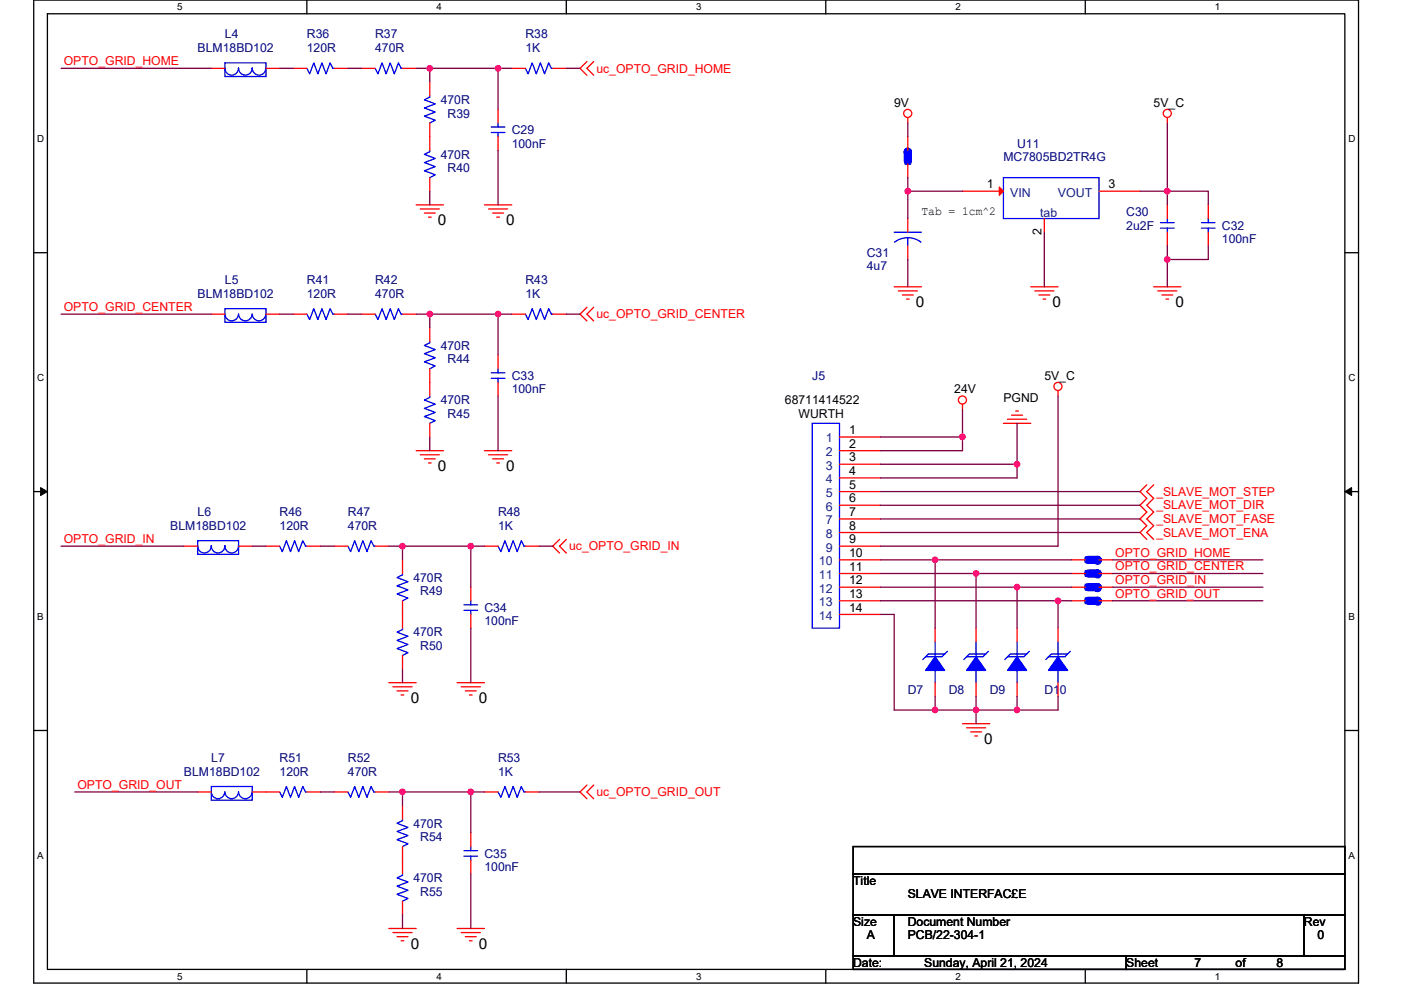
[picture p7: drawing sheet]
<svg xmlns="http://www.w3.org/2000/svg" width="297mm" height="210mm" viewBox="0 0 297 210" stroke-linecap="round" stroke-linejoin="round" font-family="sans-serif">
<path d="M7.2 0h280.8v208.5h-280.8zM10.1 2.9h275v202.7h-275z" fill="none" stroke="#000" stroke-width=".28"/>
<g fill="#fff">
<path d="M37.5 .3h1.2v2.3h-1.2z"/>
<path d="M37.5 205.9h1.2v2.3h-1.2z"/>
</g>
<path d="M65.1 0v2.9M65.1 205.6v2.9" fill="none" stroke="#000" stroke-width=".28"/>
<g fill="#fff">
<path d="M92.6 .3h1.1v2.3h-1.1z"/>
<path d="M92.6 205.9h1.1v2.3h-1.1z"/>
</g>
<path d="M120.1 0v2.9M120.1 205.6v2.9" fill="none" stroke="#000" stroke-width=".28"/>
<g fill="#fff">
<path d="M147.6 .3h1.1v2.3h-1.1z"/>
<path d="M147.6 205.9h1.1v2.3h-1.1z"/>
</g>
<path d="M175.1 0v2.9M175.1 205.6v2.9" fill="none" stroke="#000" stroke-width=".28"/>
<g fill="#fff">
<path d="M202.6 .3h1.1v2.3h-1.1z"/>
<path d="M202.6 205.9h1.1v2.3h-1.1z"/>
</g>
<path d="M230.1 0v2.9M230.1 205.6v2.9" fill="none" stroke="#000" stroke-width=".28"/>
<g fill="#fff">
<path d="M257.6 .3h1.2v2.3h-1.2z"/>
<path d="M257.6 205.9h1.2v2.3h-1.2z"/>
<path d="M7.9 28.3h1.5v2.3h-1.5z"/>
<path d="M285.9 28.3h1.5v2.3h-1.5z"/>
<path d="M7.9 78.9h1.5v2.3h-1.5z"/>
<path d="M285.9 78.9h1.5v2.3h-1.5z"/>
</g>
<path d="M7.2 53.6h2.9M285.1 53.6h2.9" fill="none" stroke="#000" stroke-width=".28"/>
<g fill="#fff">
<path d="M7.9 129.6h1.4v2.3h-1.4z"/>
<path d="M285.9 129.6h1.3v2.3h-1.3z"/>
</g>
<path d="M7.2 104.3h2.9M285.1 104.3h2.9" fill="none" stroke="#000" stroke-width=".28"/>
<path d="M8.6 103.4l1.5 .9-1.5 .8zM285.1 104.3l1.5-.9v1.7z" fill="#000" stroke="#000" stroke-width=".21"/>
<g fill="#fff">
<path d="M7.9 180.3h1.4v2.3h-1.4z"/>
<path d="M285.9 180.3h1.4v2.3h-1.4z"/>
</g>
<path d="M7.2 154.9h2.9M285.1 154.9h2.9M180.9 179.6h104.2v5.7h-104.2zM180.9 185.3h104.2v8.7h-104.2zM180.9 194h8.7v8.7h-8.7zM189.6 194h86.9v8.7h-86.9zM276.5 194h8.6v8.7h-8.6zM180.9 202.7h57.9v2.9h-57.9zM238.8 202.7h46.3v2.9h-46.3z" fill="none" stroke="#000" stroke-width=".28"/>
<g fill="none" stroke="#f00" stroke-width=".28">
<path d="M44.8 14.5h2.9M56.4 14.5h2.9M62.2 14.5h2.9M70.9 14.5h2.9M76.6 14.5h2.9M85.3 14.5h2.9M91.1 17.4v2.9M108.5 14.5h2.9M117.2 14.5h2.9M124.4 13.1l-1.4 1.4 1.4 1.5M125.9 13.1l-1.5 1.4 1.5 1.5M91.1 26.1v5.8"/>
<path d="M91.1 37.7v2.9M105.6 23.2v2.9M105.6 29v2.9M192.5 24.9v1.2M192.5 34.8v2.9M192.5 29v2.9M247.5 24.9v1.2M88.2 43.5h5.8M89.1 44.3h4.1M90 45.2h2.3M90.8 46.1h.6M102.7 43.5h5.8"/>
<path d="M103.6 44.3h4M104.5 45.2h2.3M105.3 46.1h.6M192.5 46.4v2.9M192.5 52.2v2.8M204.1 40.6h8.6M221.4 46.4v2.9M233 40.6h8.7M247.5 43.5v2.9M247.5 49.3v2.9M256.2 49.3v2.9M256.2 43.5v2.9"/>
<path d="M44.8 66.6h2.9M56.4 66.6h2.9M62.2 66.6h2.9M70.9 66.6h2.9M76.6 66.6h2.9M85.3 66.6h2.9M91.1 78.2v5.8M91.1 69.5v2.9M105.6 75.3v2.9M108.5 66.6h2.9M117.2 66.6h2.9M124.4 65.2l-1.4 1.4 1.4 1.5"/>
<path d="M125.9 65.2l-1.5 1.4 1.5 1.5M189.6 60.8h5.8M190.5 61.7h4M191.3 62.6h2.3M192.2 63.4h.6M218.5 60.8h5.8M219.4 61.7h4.1M220.3 62.6h2.3M221.1 63.4h.6M244.6 60.8h5.8M245.5 61.7h4M246.3 62.6h2.3"/>
<path d="M247.2 63.4h.6M88.2 95.6h5.8M89.1 96.5h4.1M90 97.3h2.3M90.8 98.2h.6M91.1 89.8v2.9M102.7 95.6h5.8M103.6 96.5h4M104.5 97.3h2.3M105.3 98.2h.6M105.6 81.1v2.9M178 92.7h8.7"/>
<path d="M178 95.6h8.7M178 98.5h8.7M204.1 85.7v1.2M212.7 89.8h5.8M213.6 88.9h4.1M214.5 88.1h2.3M215.3 87.2h.6M224.3 82.8v1.2M39 115.8h2.9M50.6 115.8h2.9M56.4 115.8h2.9M65.1 115.8h2.9"/>
<path d="M70.9 115.8h2.9M79.5 115.8h2.9M85.3 118.7v2.9M102.7 115.8h2.9M111.4 115.8h2.9M118.6 114.4l-1.4 1.4 1.4 1.5M120.1 114.4l-1.5 1.4 1.5 1.5M178 101.4h8.7M178 104.3h8.7M178 107.2h8.7M178 110.1h8.7M178 112.9h8.7"/>
<path d="M178 115.8h8.7M178 118.7h8.7M227.2 118.7h2.9M233 118.7h2.9M243.1 102.8l-1.4 1.5 1.4 1.4-1.4 1.5 1.4 1.4-1.4 1.5 1.4 1.4-1.4 1.4 1.4 1.5M244.6 102.8l-1.5 1.5 1.5 1.4-1.5 1.5 1.5 1.4-1.5 1.5 1.5 1.4-1.5 1.4 1.5 1.5M85.3 127.4v5.8M85.3 139v2.9M99.8 124.5v2.9M99.8 130.3v2.9M178 121.6h8.7M178 124.5h8.7"/>
<path d="M178 127.4h8.7M178 130.3h8.7M198.3 133.2v2.9M206.9 133.2v2.9M215.6 133.2v2.9M224.3 133.2v2.9M227.2 124.5h2.9M227.2 127.4h2.9M227.2 121.6h2.9M233 124.5h2.9M233 127.4h2.9M233 121.6h2.9"/>
<path d="M82.4 144.8h5.8M83.3 145.7h4.1M84.2 146.5h2.3M85 147.4h.6M96.9 144.8h5.8M97.8 145.7h4.1M98.7 146.5h2.3M99.5 147.4h.6M198.3 144.8v2.9M204.1 153.5h5.7M204.9 154.4h4.1M205.8 155.2h2.3"/>
<path d="M206.7 156.1h.5M206.9 144.8v2.9M215.6 144.8v2.9M224.3 144.8v2.9M41.9 168h2.9M53.5 168h5.8M65.1 168h2.9M70.9 168h2.9M79.5 168h2.9M85.3 179.6v5.7M85.3 170.9v2.9M99.8 176.7v2.9"/>
<path d="M102.7 168h2.9M111.4 168h2.9M124.4 166.5l-1.4 1.5 1.4 1.4M125.9 166.5l-1.5 1.5 1.5 1.4M82.4 196.9h5.8M83.3 197.8h4.1M84.2 198.7h2.3M85 199.5h.6M85.3 191.1v2.9M96.9 196.9h5.8M97.8 197.8h4.1M98.7 198.7h2.3"/>
<path d="M99.5 199.5h.6M99.8 182.5v2.8"/>
<circle cx="192.5" cy="24.1" r=".86"/>
<circle cx="247.5" cy="24.1" r=".86"/>
<circle cx="204.1" cy="84.8" r=".86"/>
<circle cx="224.3" cy="82" r=".86"/>
</g>
<g fill="none" stroke="#00f" stroke-width=".28">
<path d="M47.7 13.3h8.7v2.9h-8.7zM47.7 14.5a1.44 1.44 0 0 0 1.4 1.4 1.44 1.44 0 0 0 1.5-1.4 1.44 1.44 0 0 0 1.4 1.4 1.44 1.44 0 0 0 1.5-1.4 1.44 1.44 0 0 0 1.4 1.4 1.44 1.44 0 0 0 1.5-1.4M65.1 14.5l.6 1.2 .8-2.4 .9 2.4 .9-2.4 .8 2.4 .9-2.4 .6 1.2h.3M79.5 14.5l.6 1.2 .9-2.4 .9 2.4 .8-2.4 .9 2.4 .9-2.4 .5 1.2h.3M111.4 14.5l.6 1.2 .8-2.4 .9 2.4 .9-2.4 .9 2.4 .8-2.4 .6 1.2h.3M91.1 20.3v.3l-1.1 .6 2.3 .8-2.3 .9 2.3 .9-2.3 .8 2.3 .9-1.2 .6M91.1 31.9v.3l-1.1 .5 2.3 .9-2.3 .9 2.3 .8-2.3 .9 2.3 .9-1.2 .6M104.2 26.9h2.9M104.2 28.1h2.9M105.6 28.1v.9M105.6 26.1v.8M212.7 37.7h20.3v8.7h-20.3z"/>
<path d="M189.6 49.3h5.8M192.4 50.4l1.5 .3 1.4 .7M192.4 50.4l-1.4 .3-1.3 .7M192.5 50.4v1.8M246 47.2h2.9M246 48.4h2.9M247.5 48.4v.9M247.5 46.4v.8M254.7 48.4h2.9M254.7 47.2h2.9M256.2 46.4v.8M256.2 48.4v.9"/>
<path d="M47.7 65.5h8.7v2.9h-8.7zM47.7 66.6a1.45 1.45 0 0 0 1.4 1.5 1.45 1.45 0 0 0 1.5-1.5 1.45 1.45 0 0 0 1.4 1.5 1.45 1.45 0 0 0 1.5-1.5 1.44 1.44 0 0 0 1.4 1.5 1.44 1.44 0 0 0 1.5-1.5M65.1 66.6l.6 1.2 .8-2.3 .9 2.3 .9-2.3 .8 2.3 .9-2.3 .6 1.1h.3M79.5 66.6l.6 1.2 .9-2.3 .9 2.3 .8-2.3 .9 2.3 .9-2.3 .5 1.1h.3M91.1 72.4v.3l-1.1 .6 2.3 .8-2.3 .9 2.3 .9-2.3 .9 2.3 .8-1.2 .6M104.2 79.1h2.9M105.6 78.2v.9M111.4 66.6l.6 1.2 .8-2.3 .9 2.3 .9-2.3 .9 2.3 .8-2.3 .6 1.1h.3M91.1 84v.3l-1.1 .6 2.3 .8-2.3 .9 2.3 .9-2.3 .8 2.3 .9-1.2 .6M104.2 80.2h2.9M105.6 80.2v.9M172.2 89.8h5.8v43.4h-5.8z"/>
<path d="M41.9 115.8a1.44 1.44 0 0 0 1.4 1.5 1.44 1.44 0 0 0 1.5-1.5 1.43 1.43 0 0 0 1.4 1.5 1.43 1.43 0 0 0 1.5-1.5M41.9 114.7h8.7v2.9h-8.7zM47.7 115.8a1.44 1.44 0 0 0 1.4 1.5 1.44 1.44 0 0 0 1.5-1.5M59.3 115.8l.6 1.2 .8-2.3 .9 2.3 .9-2.3 .8 2.3 .9-2.3 .6 1.1h.3M73.8 115.8l.5 1.2 .9-2.3 .9 2.3 .8-2.3 .9 2.3 .9-2.3 .6 1.1h.2M105.6 115.8l.6 1.2 .9-2.3 .8 2.3 .9-2.3 .9 2.3 .8-2.3 .6 1.1h.3M85.3 121.6v.3l-1.1 .6 2.3 .9-2.3 .8 2.3 .9-2.3 .9 2.3 .9-1.2 .5M85.3 133.2v.3l-1.1 .6 2.3 .9-2.3 .8 2.3 .9-2.3 .9 2.3 .8-1.2 .6M98.4 128.3h2.9M98.4 129.5h2.9M99.8 129.5v.8M99.8 127.4v.9"/>
<path d="M198.3 136.1v2.9M200.3 138.7h-3.5l-1.1 1.2M200.9 138.2l-1.2 1.1h-3.5M206.9 136.1v2.9M209 138.7h-3.5l-1.2 1.2M209.6 138.2l-1.2 1.1h-3.5M215.6 136.1v2.9M217.7 138.7h-3.5l-1.2 1.2M218.2 138.2l-1.1 1.1h-3.5M224.3 136.1v2.9M226.4 138.7h-3.5l-1.2 1.2M226.9 138.2l-1.1 1.1h-3.5"/>
<path d="M198.3 141.9v2.9M206.9 141.9v2.9M215.6 141.9v2.9M224.3 141.9v2.9M44.8 166.8h8.7v2.9h-8.7zM44.8 168a1.43 1.43 0 0 0 1.4 1.4 1.43 1.43 0 0 0 1.5-1.4M47.7 168a1.45 1.45 0 0 0 1.4 1.4 1.45 1.45 0 0 0 1.5-1.4 1.44 1.44 0 0 0 1.4 1.4 1.44 1.44 0 0 0 1.5-1.4M59.3 168l.6 1.1 .8-2.3 .9 2.3 .9-2.3 .8 2.3 .9-2.3 .6 1.2h.3M73.8 168l.5 1.1 .9-2.3 .9 2.3 .8-2.3 .9 2.3 .9-2.3 .6 1.2h.2M85.3 173.8v.3l-1.1 .5 2.3 .9-2.3 .9 2.3 .8-2.3 .9 2.3 .9-1.2 .6M99.8 179.6v.8M105.6 168l.6 1.1 .9-2.3 .8 2.3 .9-2.3 .9 2.3 .8-2.3 .6 1.2h.3"/>
<path d="M85.3 185.3v.3l-1.1 .6 2.3 .9-2.3 .9 2.3 .8-2.3 .9 2.3 .9-1.2 .5M98.4 180.4h2.9M98.4 181.6h2.9M99.8 181.6v.9"/>
</g>
<g fill="#00f" stroke="#00f" stroke-width=".28">
<path d="M198.3 139.3l2 2.9h-4.1z" fill-rule="evenodd"/>
<path d="M230.1 124v1.1h.9v-1.1z" fill-rule="evenodd"/>
<path d="M232.2 124v1.1h.8v-1.1z" fill-rule="evenodd"/>
<path d="M230.1 126.9v1.1h.9v-1.1z" fill-rule="evenodd"/>
<path d="M232.2 126.9v1.1h.8v-1.1z" fill-rule="evenodd"/>
<path d="M191.9 33.9v.9h1.2v-.9z" fill-rule="evenodd"/>
<path d="M191.9 31.9v.8h1.2v-.8z" fill-rule="evenodd"/>
<path d="M206.9 139.3l2.1 2.9h-4.1z" fill-rule="evenodd"/>
<path d="M215.6 139.3l2.1 2.9h-4.1z" fill-rule="evenodd"/>
<path d="M230.1 118.2v1.1h.9v-1.1z" fill-rule="evenodd"/>
<path d="M232.2 118.2v1.1h.8v-1.1z" fill-rule="evenodd"/>
<path d="M224.3 139.3l2.1 2.9h-4.1z" fill-rule="evenodd"/>
<path d="M230.1 121.1v1.1h.9v-1.1z" fill-rule="evenodd"/>
<path d="M232.2 121.1v1.1h.8v-1.1z" fill-rule="evenodd"/>
</g>
<path d="M192.5 34.2v-2M192.5 32.2h.1M230.7 118.7h2M232.7 118.7h.1M230.7 124.5h2M230.7 127.4h2M230.7 121.6h2M232.7 124.5h.1M232.7 127.4h.1M232.7 121.6h.1" fill="none" stroke="#00f" stroke-width="1.7" stroke-dasharray="3.5 3.5"/>
<path d="M211.9 39.7l.8 .9-.8 .8z" fill="#f00" stroke="#f00" stroke-width=".28"/>
<g fill="none" stroke="#800040" stroke-width=".28">
<path d="M13 14.5h31.8M59.3 14.5h2.9M73.8 14.5h2.8M88.2 14.5h2.9M91.1 14.5v2.9M91.1 14.5h14.5M105.6 14.5v8.7M105.6 14.5h2.9M120.1 14.5h2.9M105.6 31.9v11.6M192.5 26.1v2.9M192.5 37.7v2.9"/>
<path d="M247.5 26.1v14.5M91.1 40.6v2.9M192.5 40.6v5.8M192.5 55v5.8M192.5 40.6h11.6M221.4 49.3v11.5M241.7 40.6h5.8M247.5 40.6v2.9M247.5 52.2v2.8M247.5 40.6h8.7v2.9M247.5 55v5.8M256.2 52.2v2.8h-8.7"/>
<path d="M13 66.6h31.8M59.3 66.6h2.9M73.8 66.6h2.8M88.2 66.6h2.9M91.1 66.6h14.5M91.1 66.6v2.9M105.6 66.6v8.7M105.6 66.6h2.9M120.1 66.6h2.9M91.1 92.7v2.9M105.6 84v11.6M186.7 92.7h17.4"/>
<path d="M186.7 98.5h28.9M204.1 86.9v5.8M204.1 92.7v2.9h-17.4M215.6 89.8v8.7M215.6 98.5v2.9h-28.9M224.3 84v31.8h-37.6M13 115.8h26M53.5 115.8h2.9M68 115.8h2.9M82.4 115.8h2.9M85.3 115.8v2.9M85.3 115.8h14.5"/>
<path d="M99.8 115.8v8.7M99.8 115.8h2.9M114.3 115.8h2.9M186.7 118.7h11.6M186.7 104.3h55M186.7 107.2h55M186.7 110.1h55M186.7 112.9h55M198.3 118.7v14.5M198.3 118.7h28.9M235.9 118.7h31.9M99.8 133.2v11.6"/>
<path d="M186.7 121.6h20.2M186.7 124.5h28.9M186.7 127.4h37.6M186.7 130.3h2.9v20.3h8.7M215.6 124.5v8.7M215.6 124.5h11.6M224.3 127.4h2.9M224.3 127.4v5.8M227.2 121.6h-20.3v11.6M235.9 121.6h31.9M235.9 124.5h31.9M235.9 127.4h31.9"/>
<path d="M85.3 141.9v2.9M198.3 150.6h8.6M198.3 147.7v2.9M206.9 150.6h8.7M206.9 147.7v2.9M206.9 150.6v2.9M215.6 147.7v2.9M224.3 147.7v2.9h-8.7M15.9 168h26M68 168h2.9M82.4 168h2.9M85.3 168v2.9"/>
<path d="M85.3 168h14.5M99.8 168v8.7M99.8 168h2.9M114.3 168h8.7M85.3 194v2.9M99.8 185.3v11.6"/>
</g>
<g fill="#f0f" stroke="#f0f" stroke-width=".28">
<circle cx="91.1" cy="66.6" r=".57"/>
<circle cx="99.8" cy="168" r=".57"/>
<circle cx="85.3" cy="168" r=".57"/>
<circle cx="99.8" cy="115.8" r=".57"/>
<circle cx="85.3" cy="115.8" r=".57"/>
<circle cx="105.6" cy="66.6" r=".57"/>
<circle cx="204" cy="92.7" r=".57"/>
<circle cx="215.6" cy="98.5" r=".57"/>
<circle cx="91.1" cy="14.5" r=".57"/>
<circle cx="105.6" cy="14.5" r=".57"/>
<circle cx="198.2" cy="150.6" r=".57"/>
<circle cx="215.6" cy="150.6" r=".57"/>
<circle cx="224.3" cy="127.4" r=".57"/>
<circle cx="215.6" cy="124.5" r=".57"/>
<circle cx="206.9" cy="121.6" r=".57"/>
<circle cx="198.2" cy="118.7" r=".57"/>
<circle cx="206.9" cy="150.6" r=".57"/>
<circle cx="192.5" cy="40.6" r=".57"/>
<circle cx="247.5" cy="55" r=".57"/>
<circle cx="247.5" cy="40.6" r=".57"/>
</g>
<g font-size="3.2">
<text x="92.9" y="47.8">0</text>
<text x="107.3" y="47.8">0</text>
<text x="194.2" y="65.1">0</text>
<text x="223.2" y="65.1">0</text>
<text x="249.2" y="65.1">0</text>
<text x="92.9" y="99.9">0</text>
<text x="107.3" y="99.9">0</text>
<text x="87.1" y="149.1">0</text>
<text x="101.6" y="149.1">0</text>
<text x="208.7" y="157.8">0</text>
<text x="87.1" y="201.2">0</text>
<text x="101.6" y="201.2">0</text>
</g>
<g font-size="2.6" fill="#000080">
<text x="41.9" y="11">BLM18BD102</text>
<text x="47.7" y="8.1">L4</text>
<text x="65.1" y="8.1">R36</text>
<text x="65.1" y="11">120R</text>
<text x="79.5" y="8.1">R37</text>
<text x="79.5" y="11">470R</text>
<text x="111.4" y="8.1">R38</text>
<text x="111.4" y="11">1K</text>
<text x="93.4" y="22">470R</text>
<text x="94.9" y="24.9">R39</text>
<text x="108.5" y="28.4">C29</text>
<text x="93.4" y="33.6">470R</text>
<text x="108.5" y="31.3">100nF</text>
<text x="212.7" y="34.2">MC7805BD2TR4G</text>
<text x="215.6" y="31.3">U11</text>
<text x="94.9" y="36.5">R40</text>
<text x="238.8" y="45.8">C30</text>
<text x="238.8" y="48.7">2u2F</text>
<text x="259.1" y="48.7">C32</text>
<text x="259.1" y="51.6">100nF</text>
<text x="183.8" y="54.5">C31</text>
<text x="183.8" y="57.4">4u7</text>
<text x="41.9" y="63.2">BLM18BD102</text>
<text x="47.7" y="60.3">L5</text>
<text x="65.1" y="60.3">R41</text>
<text x="65.1" y="63.2">120R</text>
<text x="79.5" y="60.3">R42</text>
<text x="79.5" y="63.2">470R</text>
<text x="111.4" y="60.3">R43</text>
<text x="111.4" y="63.2">1K</text>
<text x="93.4" y="74.2">470R</text>
<text x="94.9" y="77.1">R44</text>
<text x="108.5" y="80.5">C33</text>
<text x="108.5" y="83.4">100nF</text>
<text x="172.2" y="80.5">J5</text>
<text x="93.4" y="85.7">470R</text>
<text x="94.9" y="88.6">R45</text>
<text x="36.1" y="112.4">BLM18BD102</text>
<text x="41.9" y="109.5">L6</text>
<text x="59.3" y="109.5">R46</text>
<text x="59.3" y="112.4">120R</text>
<text x="73.8" y="109.5">R47</text>
<text x="73.8" y="112.4">470R</text>
<text x="105.6" y="109.5">R48</text>
<text x="105.6" y="112.4">1K</text>
<text x="87.6" y="123.4">470R</text>
<text x="89.1" y="126.3">R49</text>
<text x="102.7" y="129.8">C34</text>
<text x="87.6" y="135">470R</text>
<text x="89.1" y="137.9">R50</text>
<text x="102.7" y="132.7">100nF</text>
<text x="192.5" y="147.1">D7</text>
<text x="201.2" y="147.1">D8</text>
<text x="209.8" y="147.1">D9</text>
<text x="221.4" y="147.1">D10</text>
<text x="44.8" y="161.6">L7</text>
<text x="59.3" y="161.6">R51</text>
<text x="73.8" y="161.6">R52</text>
<text x="105.6" y="161.6">R53</text>
<text x="39" y="164.5">BLM18BD102</text>
<text x="59.3" y="164.5">120R</text>
<text x="73.8" y="164.5">470R</text>
<text x="105.6" y="164.5">1K</text>
<text x="87.6" y="175.5">470R</text>
<text x="89.1" y="178.4">R54</text>
<text x="102.7" y="181.9">C35</text>
<text x="102.7" y="184.8">100nF</text>
<text x="87.6" y="187.1">470R</text>
<text x="89.1" y="190">R55</text>
</g>
<g font-size="2.6" fill="#f00">
<text x="13.5" y="13.8">OPTO_GRID_HOME</text>
<text x="126.4" y="15.4">uc_OPTO_GRID_HOME</text>
<text x="13.5" y="66">OPTO_GRID_CENTER</text>
<text x="126.4" y="67.5">uc_OPTO_GRID_CENTER</text>
<text x="245.2" y="105.2">_SLAVE_MOT_STEP</text>
<text x="245.2" y="108">_SLAVE_MOT_DIR</text>
<text x="245.2" y="110.9">_SLAVE_MOT_FASE</text>
<text x="245.2" y="113.8">_SLAVE_MOT_ENA</text>
<text x="13.5" y="115.2">OPTO_GRID_IN</text>
<text x="120.7" y="116.7">uc_OPTO_GRID_IN</text>
<text x="236.5" y="118.1">OPTO_GRID_HOME</text>
<text x="236.5" y="121">OPTO_GRID_CENTER</text>
<text x="236.5" y="123.9">OPTO_GRID_IN</text>
<text x="236.5" y="126.7">OPTO_GRID_OUT</text>
<text x="16.4" y="167.3">OPTO_GRID_OUT</text>
<text x="126.4" y="168.8">uc_OPTO_GRID_OUT</text>
</g>
<g font-size="2.6">
<text x="189.6" y="22.6">9V</text>
<text x="244.6" y="22.6">5V_C</text>
<text x="209.3" y="40">1</text>
<text x="235.1" y="40">3</text>
<text x="195.4" y="45.6">Tab = 1cm^2</text>
<text x="220.8" y="49.8" transform="rotate(-90 220.8 49.8)">2</text>
<text x="202.3" y="83.4">24V</text>
<text x="221.4" y="80.5">5V_C</text>
<text x="166.4" y="85.7">68711414522</text>
<text x="169.3" y="88.6">WURTH</text>
<text x="212.7" y="85.2">PGND</text>
<text x="180" y="92.1">1</text>
<text x="180" y="95">2</text>
<text x="180" y="97.9">3</text>
<text x="180" y="100.8">4</text>
<text x="180" y="103.7">5</text>
<text x="180" y="106.6">6</text>
<text x="180" y="109.5">7</text>
<text x="180" y="112.4">8</text>
<text x="180" y="118.2">10</text>
<text x="180" y="115.3">9</text>
<text x="180" y="121.1">11</text>
<text x="180" y="124">12</text>
<text x="180" y="126.8">13</text>
<text x="180" y="129.7">14</text>
<text x="180.9" y="187.7">Title</text>
<text x="192.5" y="190.6">SLAVE INTERFAC£E</text>
<text x="180.9" y="196.4">Size</text>
<text x="192.5" y="196.4">Document Number</text>
<text x="276.5" y="196.4">Rev</text>
<text x="183.8" y="199.3">A</text>
<text x="192.5" y="199.3">PCB/22-304-1</text>
<text x="279.3" y="199.3">0</text>
<text x="180.9" y="205">Date:</text>
<text x="196" y="205">Sunday, April 21, 2024</text>
<text x="238.8" y="205">Sheet</text>
<text x="253.3" y="205">7</text>
<text x="262" y="205">of</text>
<text x="270.7" y="205">8</text>
</g>
<g font-size="2.6" fill="#004080">
<text x="214.2" y="41.7">VIN</text>
<text x="224.3" y="41.7">VOUT</text>
<text x="220.6" y="46.1">tab</text>
<text x="175.1" y="93.9">1</text>
<text x="175.1" y="96.8">2</text>
<text x="175.1" y="99.6">3</text>
<text x="175.1" y="102.5">4</text>
<text x="175.1" y="105.4">5</text>
<text x="175.1" y="108.3">6</text>
<text x="175.1" y="111.2">7</text>
<text x="173.6" y="119.9">10</text>
<text x="175.1" y="114.1">8</text>
<text x="175.1" y="117">9</text>
<text x="173.6" y="122.8">11</text>
<text x="173.6" y="125.7">12</text>
<text x="173.6" y="128.6">13</text>
<text x="173.6" y="131.5">14</text>
</g>
<g font-size="2.1">
<text x="37.5" y="2.2">5</text>
<text x="92.6" y="2.2">4</text>
<text x="147.6" y="2.2">3</text>
<text x="202.6" y="2.2">2</text>
<text x="257.6" y="2.2">1</text>
<text x="7.9" y="30.1">D</text>
<text x="285.9" y="30.1">D</text>
<text x="7.9" y="80.8">C</text>
<text x="285.9" y="80.8">C</text>
<text x="7.9" y="131.4">B</text>
<text x="285.9" y="131.4">B</text>
<text x="7.9" y="182.1">A</text>
<text x="285.9" y="182.1">A</text>
<text x="37.5" y="207.8">5</text>
<text x="92.6" y="207.8">4</text>
<text x="147.6" y="207.8">3</text>
<text x="202.6" y="207.8">2</text>
<text x="257.6" y="207.8">1</text>
</g>
</svg>
